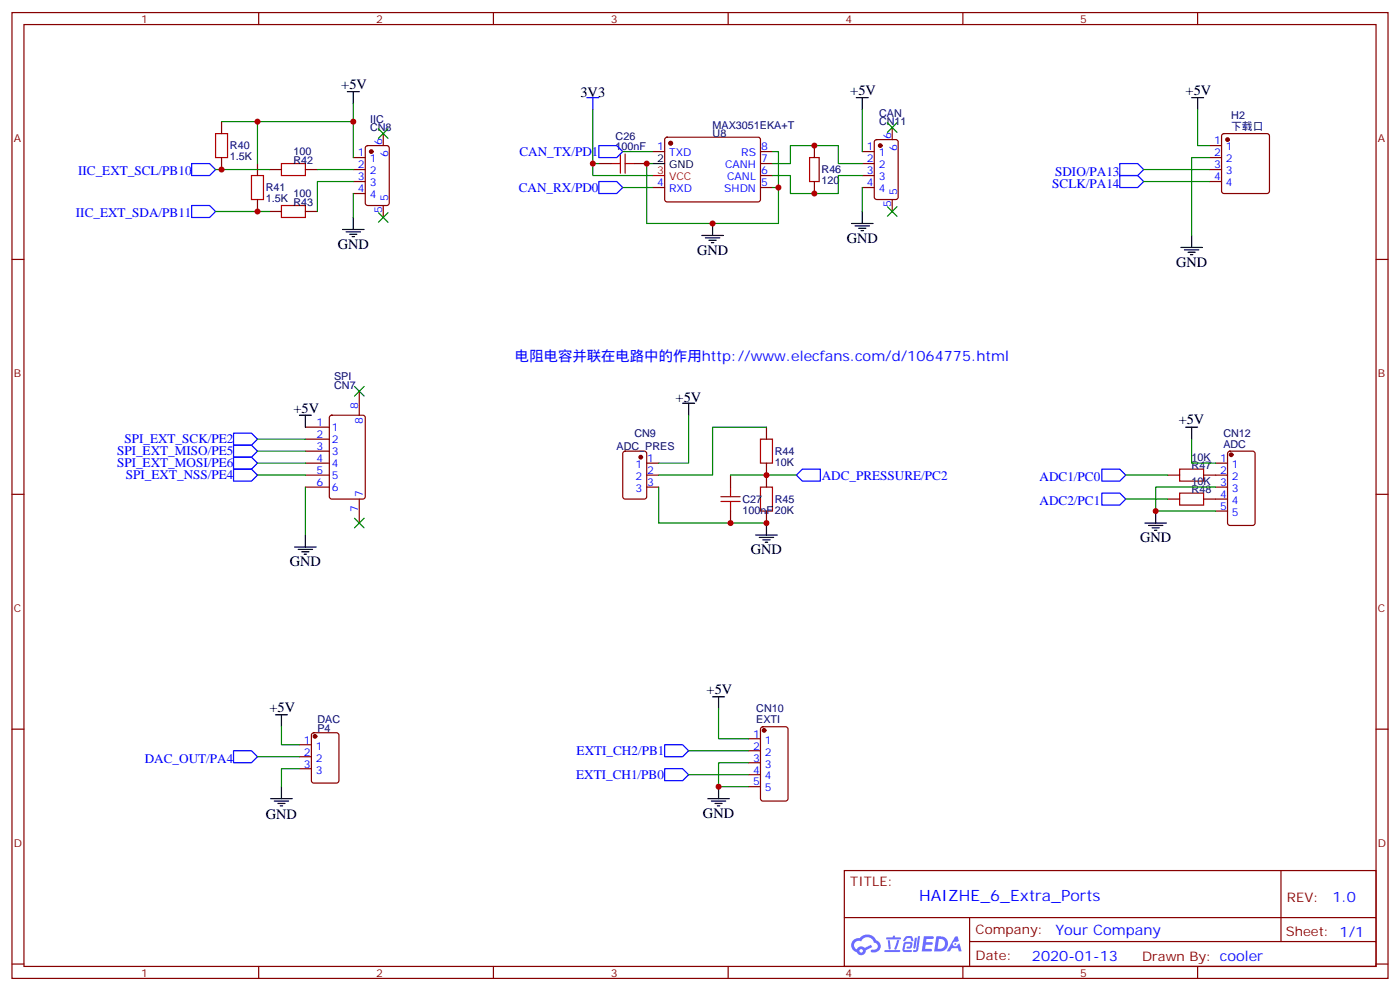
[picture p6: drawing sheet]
<svg xmlns="http://www.w3.org/2000/svg" width="412mm" height="292mm" viewBox="0 0 412 292" stroke-linecap="round" stroke-linejoin="round" font-family="sans-serif">
<g fill="none" stroke="#870000" stroke-width=".35">
<path d="M3.5 3.7h405.4v284.3h-405.4zM7.1 7.2h398.2v277.3h-398.2zM76.2 3.7v3.5M145.3 3.7v3.5M214.5 3.7v3.5M283.6 3.7v3.5M352.8 3.7v3.5M3.5 76.4h3.6M405.3 76.4h3.6M3.5 145.5h3.6M405.3 145.5h3.6M3.5 214.7h3.6"/>
<path d="M405.3 214.7h3.6M248.7 256.3h156.6v28.2h-156.6zM377.3 256.3v20.9M248.7 270.1h156.5M285.6 277.2h119.6M285.6 270.1v14.2M3.5 283.8h3.6M76.2 284.5v3.5M145.3 284.5v3.5M214.5 284.5v3.5M283.6 284.5v3.5M352.8 284.5v3.5"/>
<path d="M405.3 283.8h3.6"/>
</g>
<g fill="#5487ff">
<path d="M272.1 275.6h2.6l.3 .2-.1 .6h-2l-.1 1h1.6l.4 .4-.4 .3h-1.7l-.2 1.2 1.8 .1 .3 .3-.2 .4h-2.9z"/>
<path d="M281.4 275.7h.7l.4 1.3-.7 .3a.74 .74 0 0 0-1.1 .3 .74 .74 0 0 0 .5 1.1 .74 .74 0 0 0 .9-.7l.5-.3 .7 2.4h-.9l-.2-1h-1.9l-.5 1h-.9z"/>
<path d="M269.5 276.1h.6l-.4 2.9a.31 .31 0 0 1-.3 .3 .31 .31 0 0 1-.3-.3z"/>
<path d="M270.4 275.6h.6l-.5 4a.89 .89 0 0 1-.7 .7 .89 .89 0 0 1-.9-.3l1-.5z"/>
<path d="M266.8 275.8l.6-.2 1.2 .1 .5 1.3-.6 .1-.4-.9-1 .1a.95 .95 0 0 1-1 .8l-.1-.2z"/>
<path d="M266.4 277.5l1.8-.2a1.04 1.04 0 0 1 .6 1.1 1.04 1.04 0 0 1-.8 .9h-.7a.29 .29 0 0 1-.3-.4 .29 .29 0 0 1 .3-.2h.7l.2-.8h-1.4l-.4 1.7 1.9 .1a.29 .29 0 0 1 .3 .3 .29 .29 0 0 1-.3 .3h-2l-.4-.3 .2-2.1z"/>
<path d="M260.5 279.7h4.4a.3 .3 0 0 1 .3 .3 .3 .3 0 0 1-.3 .3h-4.3z"/>
<path d="M264.3 276.8h.6l-.5 1.6a1.02 1.02 0 0 1-.7 1.2l-.2-.3z"/>
<path d="M261.5 276.8h.6l.3 2.4-.3 .3-.3-.2z"/>
<path d="M261.1 276h1.9l.2-.5h.5l-.1 .5h1.5a.29 .29 0 0 1 .3 .3 .29 .29 0 0 1-.3 .3h-3.9z"/>
<path d="M275.8 275.6l-.6 4.5h1.4a2.27 2.27 0 0 0 2.7-2.3 2.27 2.27 0 0 0-2.7-2.2zM276.6 276.4a1.5 1.5 0 0 1 1.8 1.6 1.5 1.5 0 0 1-1.9 1.3h-.3z"/>
<path d="M251.4 276.8a2.09 2.09 0 0 0 1 3.5 1.37 1.37 0 0 0 1.5 .9 1.37 1.37 0 0 0 1.1-1.4l2-1-.5-.7-1.8 1a1.4 1.4 0 0 0-2.3 .4 1.32 1.32 0 0 1-.6-1.9 1.32 1.32 0 0 1 1.9-.4 2.02 2.02 0 0 1 2-1.3 2.02 2.02 0 0 1 1.8 1.6 1.09 1.09 0 0 1 1.1 1.4 1.09 1.09 0 0 1-1.6 .7 .41 .41 0 0 0-.5 .3 .41 .41 0 0 0 .4 .5 1.89 1.89 0 0 0 2.4-1.2 1.89 1.89 0 0 0-1.2-2.4 2.98 2.98 0 0 0-5-.6l-1 .1zM253.2 279.9a.52 .52 0 0 1 1 0 .52 .52 0 0 1-1 0z"/>
<circle cx="281.4" cy="277.9" r=".28"/>
</g>
<g fill="none" stroke="#a10000" stroke-width=".35">
<path d="M63.5 39.3h3.5v7.1h-3.5zM74.1 51.7h3.5v7h-3.5zM82.9 48.2h7.1v3.5h-7.1zM179.9 48.2h2.8M182.7 45.3v5.7M184.1 48.2h2.9M184.1 45.3v5.7M238.5 46.4h2.8v7h-2.8zM82.9 60.5h7.1v3.5h-7.1zM224 129.3h3.5v7h-3.5zM347.5 138.1h7v3.5h-7zM212.4 147.6h5.6"/>
<path d="M212.4 146.2h5.6M215.2 143.4v2.8M215.2 147.6v2.9M224 143.4h3.5v7.1h-3.5zM347.5 145.2h7v3.5h-7z"/>
</g>
<g fill="none" stroke="#870000" stroke-width=".35">
<path d="M65.3 35.8v3.5M112.9 39.3v3.6M262.8 37.6v3.5M360.1 39.5l.4-.2h12.7l.5 .2 .2 .5v16.3l-.2 .5-.5 .2h-12.7l-.5-.3-.2-.4v-16.3zM65.3 46.4v3.5M75.8 48.2v3.5M75.8 58.7v3.6M79.4 49.9h3.5M90 49.9h3.5M104.1 49.9h3.5M104.1 46.4h3.5M104.1 53.4h3.5"/>
<path d="M104.1 57h3.5M107.8 43.1l.5-.2h5.6l.7 .4 .1 16.5-.5 .6-5.9 .1-.6-.5-.1-16.4zM176.4 48.2h3.5M187 48.2h3.5M192.3 44.6h3.5M192.3 55.2h3.5M196 40.6l.5-.2h27.1l.4 .7-.1 17.9-.6 .4h-27.1l-.4-.7v-17.6zM224 44.6h3.5M224 55.2h3.5M224 51.7h3.5M224 48.2h3.5M239.9 42.9v3.5"/>
<path d="M239.9 53.4v3.6M254 44.6h3.5M254 55.2h3.5M254 51.7h3.5M254 48.2h3.5M257.8 41.3l.4-.2h5.7l.6 .4 .1 16.5-.5 .7h-5.9l-.6-.4-.1-16.5zM262.8 58.7v3.6M356.3 49.9h3.5M356.3 46.4h3.5M356.3 53.4h3.5M356.3 42.9h3.5M79.4 62.3h3.5"/>
<path d="M90 62.3h3.5M112.9 60.5v3.5M105.8 115.2v7M90 125.8h7M90 129.3h7M90 132.8h7M90 136.3h7M90 139.9h7M97.2 122.4l.5-.2h9.2l.6 .5 .1 23.5-.5 .7h-9.4l-.6-.4-.1-23.6zM183.7 133l.4-.2h5.7l.6 .5 .1 12.9-.5 .7h-5.9l-.6-.4-.1-13zM190.5 136.3h3.5M190.5 139.9h3.5"/>
<path d="M215.2 139.9v3.5M225.8 125.8v3.5M225.8 136.3v7.1M344 139.9h3.5M354.5 139.9h7.1M358.1 136.3h3.5M361.8 133l.5-.2h6.7l.7 .5v20.7l-.5 .6-6.9 .1-.6-.5-.1-20.7zM90 143.4h7M105.8 146.9v7.1M190.5 143.4h3.5M215.2 150.5v3.5M225.8 150.5v3.5"/>
<path d="M344 146.9h3.5M354.5 146.9h7.1M358.1 143.4h3.5M358.1 150.5h3.5M88.2 219.3h3.5M92 215.9l.4-.2h6.7l.7 .5v13.6l-.4 .7h-7l-.6-.4-.1-13.7zM220.5 217.5h3.5M224.2 214.2l.5-.2h6.7l.7 .4v20.7l-.4 .7h-7l-.6-.4-.1-20.7zM88.2 222.8h3.5M88.2 226.3h3.5M220.5 221h3.5M220.5 224.5h3.5"/>
<path d="M220.5 228.1h3.5M220.5 231.6h3.5"/>
</g>
<g fill="#870000" stroke="#870000" stroke-width=".35">
<circle cx="109.4" cy="44.6" r=".53"/>
<circle cx="197.6" cy="42.2" r=".53"/>
<circle cx="259.3" cy="42.9" r=".53"/>
<circle cx="92.8" cy="216.8" r=".53"/>
<circle cx="188.7" cy="134.6" r=".53"/>
<circle cx="225.1" cy="215" r=".53"/>
<circle cx="362.7" cy="133.9" r=".53"/>
<circle cx="361.6" cy="41.1" r=".53"/>
</g>
<g fill="none" stroke="#000" stroke-width=".35">
<path d="M102.3 27h3.5M104.1 27v3.5M252.2 28.8h3.6M254 28.8v3.5M351 28.8h3.5M352.8 28.8v3.5M192.3 48.2h3.5M100.9 67.6h6.3M102 68.3h4.2M103 69h2.1M103.7 69.7h.7M104.1 64v3.6"/>
<path d="M206.7 69.3h6.4M207.8 70h4.2M208.8 70.7h2.2M209.5 71.4h.8M209.9 65.8v3.5M250.8 65.8h6.4M251.9 66.5h4.2M252.9 67.2h2.2M253.6 67.9h.8M254 62.3v3.5M347.8 72.8h6.4M348.9 73.6h4.2"/>
<path d="M350 74.3h2.1M350.7 75h.7M351 69.3v3.5M201.1 118.7h3.5M202.8 118.7v3.5M88.2 122.2h3.5M90 122.2v3.6M349.2 125.8h3.6M351 125.8v3.5M90 157.5v3.5M222.6 157.5h6.4M223.7 158.2h4.2"/>
<path d="M224.7 158.9h2.1M225.4 159.6h.7M225.8 154v3.5M337.3 154h6.3M338.3 154.7h4.2M339.4 155.4h2.1M340.1 156.1h.7M340.4 150.5v3.5M86.8 161h6.3M87.8 161.7h4.3M88.9 162.5h2.1M89.6 163.2h.7"/>
<path d="M81.1 210.4h3.6M82.9 210.4v3.6M209.9 205.1h3.5M211.7 205.1v3.6M79.7 235.1h6.4M80.8 235.8h4.2M81.8 236.5h2.2M82.5 237.2h.8M82.9 231.6v3.5M208.5 235.1h6.3M209.5 235.8h4.3M210.6 236.5h2.1"/>
<path d="M211.3 237.2h.7M211.7 231.6v3.5"/>
</g>
<path d="M192.3 51.7h3.5" fill="none" stroke="#f00" stroke-width=".35"/>
<g fill="none" stroke="#00f" stroke-width=".35">
<path d="M172.9 28.8h3.5M174.6 28.8v3.5M56.4 48.2h5.3l1.8 1.7-1.8 1.8h-5.3zM176.4 53.4h5.3l1.7 1.8-1.7 1.8h-5.3zM176.4 42.9h5.3l1.7 1.7-1.7 1.8h-5.3zM329.8 48.2h5.3l1.8 1.7-1.8 1.8h-5.3zM329.8 51.7h5.3l1.8 1.7-1.8 1.8h-5.3zM56.4 60.5h5.3l1.8 1.8-1.8 1.7h-5.3zM68.8 127.5h5.3l1.7 1.8-1.7 1.8h-5.3zM68.8 138.1h5.3l1.7 1.8-1.7 1.7h-5.3zM68.8 131.1h5.3l1.7 1.7-1.7 1.8h-5.3zM68.8 134.6h5.3l1.7 1.7-1.7 1.8h-5.3z"/>
<path d="M234.6 139.9l1.8-1.8h5.3v3.5h-5.3zM324.6 138.1h5.2l1.8 1.8-1.8 1.7h-5.2zM324.6 145.2h5.2l1.8 1.7-1.8 1.8h-5.2zM195.8 219.3h5.3l1.7 1.7-1.7 1.8h-5.3zM68.8 221h5.3l1.7 1.8-1.7 1.7h-5.3zM195.8 226.3h5.3l1.7 1.8-1.7 1.7h-5.3z"/>
</g>
<g fill="none" stroke="#008700" stroke-width=".35">
<path d="M65.3 35.8h10.5M104.1 35.8h-28.3v12.4M104.1 30.5v15.9M174.6 32.3v19.4h17.7M254 32.3v12.3M352.8 32.3v10.6h3.5M63.5 49.9h15.9M93.5 49.9h10.6M104.1 53.4h-10.6v8.9M104.1 57v7M174.6 48.2h1.8M183.4 44.6h8.9"/>
<path d="M183.4 55.2h8.9M192.3 48.2h-1.8v17.6h38.8v-10.6M227.5 44.6h1.8v10.6h-1.8M227.5 48.2h5.3v-5.3h14.1v5.3h7.1M227.5 51.7h5.3v5.3h14.1v-5.3h7.1M254 55.2v7.1M336.9 49.9h19.4M336.9 53.4h19.4M356.3 46.4h-5.3v22.9M63.5 62.3h15.9M75.8 129.3h14.2M75.8 132.8h14.2"/>
<path d="M75.8 136.3h14.2M75.8 139.9h14.2M202.8 122.2v14.1h-8.8M215.2 139.9h19.4M225.8 125.8h-15.9v14.1h-15.9M331.6 139.9h12.4M351 129.3v7h7.1M90 143.4v14.1M194 143.4v10.6h31.8M331.6 146.9h12.4M358.1 143.4h-17.7v7.1h17.7M82.9 214v5.3h5.3"/>
<path d="M211.7 208.7v8.8h8.8M75.8 222.8h12.4M88.2 226.3h-5.3v5.3M202.8 221h17.7M202.8 228.1h17.7M220.5 224.5h-8.8v7.1h8.8"/>
</g>
<g fill="#c00">
<circle cx="215.2" cy="154" r=".88"/>
<circle cx="190.5" cy="48.2" r=".88"/>
<circle cx="75.8" cy="35.8" r=".88"/>
<circle cx="65.3" cy="49.9" r=".88"/>
<circle cx="75.8" cy="62.3" r=".88"/>
<circle cx="104.1" cy="35.8" r=".88"/>
<circle cx="229.3" cy="55.2" r=".88"/>
<circle cx="209.9" cy="65.8" r=".88"/>
<circle cx="239.9" cy="42.9" r=".88"/>
<circle cx="239.9" cy="57" r=".88"/>
<circle cx="174.6" cy="48.2" r=".88"/>
<circle cx="225.8" cy="139.9" r=".88"/>
<circle cx="225.8" cy="154" r=".88"/>
<circle cx="340.4" cy="150.5" r=".88"/>
<circle cx="211.7" cy="231.6" r=".88"/>
</g>
<g fill="#c00" stroke="#008700" stroke-width=".35">
<path d="M111.5 37.9l2.8 2.8zM114.3 37.9l-2.8 2.8z"/>
<path d="M111.5 62.6l2.8 2.8zM114.3 62.6l-2.8 2.8z"/>
<path d="M104.4 113.8l2.8 2.8zM107.2 113.8l-2.8 2.8z"/>
<path d="M104.4 152.6l2.8 2.8zM107.2 152.6l-2.8 2.8z"/>
<path d="M261.4 36.2l2.8 2.8zM264.2 36.2l-2.8 2.8z"/>
<path d="M261.4 60.9l2.8 2.8zM261.4 63.7l2.8-2.8z"/>
</g>
<text font-size="4.6" fill="#00f" x="270.8" y="265.3">HAIZHE_6_Extra_Ports</text>
<g font-size="4.2">
<text x="100.5" y="26.3">+5V</text>
<text x="171" y="28.5">3V3</text>
<text x="250.5" y="28">+5V</text>
<text x="349.2" y="28">+5V</text>
<text x="249.4" y="71.4">GND</text>
<text x="99.5" y="73.2">GND</text>
<text x="205.3" y="75">GND</text>
<text x="346.4" y="78.5">GND</text>
<text x="199" y="118.4">+5V</text>
<text x="86.4" y="121.5">+5V</text>
<text x="347.2" y="124.7">+5V</text>
<text x="335.8" y="159.6">GND</text>
<text x="85.4" y="166.7">GND</text>
<text x="221.2" y="163.2">GND</text>
<text x="79.4" y="209.7">+5V</text>
<text x="208.1" y="204.4">+5V</text>
<text x="78.3" y="241.2">GND</text>
<text x="207.1" y="240.8">GND</text>
</g>
<g font-size="4.2" fill="#00f">
<text x="151.7" y="106.4">电阻电容并联在电路中的作用http://www.elecfans.com/d/1064775.html</text>
<text x="392.5" y="265.6">1.0</text>
<text x="310.9" y="275.1">Your Company</text>
<text x="304" y="282.9">2020-01-13</text>
</g>
<g font-size="3.9" fill="#00f">
<text x="153" y="45.9">CAN_TX/PD1</text>
<text x="23" y="51.5">IIC_EXT_SCL/PB10</text>
<text x="310.8" y="51.7">SDIO/PA13</text>
<text x="152.8" y="56.5">CAN_RX/PD0</text>
<text x="310" y="55.2">SCLK/PA14</text>
<text x="22.4" y="63.8">IIC_EXT_SDA/PB11</text>
<text x="36.6" y="130.5">SPI_EXT_SCK/PE2</text>
<text x="34.5" y="134.1">SPI_EXT_MISO/PE5</text>
<text x="34.5" y="137.6">SPI_EXT_MOSI/PE6</text>
<text x="37.1" y="141.1">SPI_EXT_NSS/PE4</text>
<text x="242.1" y="141.3">ADC_PRESSURE/PC2</text>
<text x="306.2" y="141.6">ADC1/PC0</text>
<text x="306.2" y="148.7">ADC2/PC1</text>
<text x="42.7" y="224.5">DAC_OUT/PA4</text>
<text x="169.9" y="222.3">EXTI_CH2/PB1</text>
<text x="169.7" y="229.4">EXTI_CH1/PB0</text>
</g>
<g font-size="3.9" fill="#800">
<text x="250.5" y="260.9">TITLE:</text>
<text x="379.1" y="265.6">REV:</text>
<text x="287.4" y="275.1">Company:</text>
<text x="378.7" y="275.7">Sheet: 1/1</text>
<text x="287.4" y="282.8">Date:</text>
<text x="336.4" y="282.8">Drawn By: cooler</text>
</g>
<g font-size="3.2" fill="#800">
<text x="41.6" y="6.7">1</text>
<text x="110.8" y="6.7">2</text>
<text x="179.9" y="6.7">3</text>
<text x="249.1" y="6.7">4</text>
<text x="318.2" y="6.7">5</text>
<text x="4.1" y="41.8">A</text>
<text x="405.9" y="41.8">A</text>
<text x="4.1" y="110.9">B</text>
<text x="405.9" y="110.9">B</text>
<text x="4.1" y="180.1">C</text>
<text x="405.9" y="180.1">C</text>
<text x="4.1" y="249.2">D</text>
<text x="405.9" y="249.2">D</text>
<text x="41.6" y="287.5">1</text>
<text x="110.8" y="287.5">2</text>
<text x="179.9" y="287.5">3</text>
<text x="249.1" y="287.5">4</text>
<text x="318.2" y="287.5">5</text>
</g>
<g font-size="3.2" fill="#000080">
<text x="258.9" y="34.4">CAN</text>
<text x="362.7" y="34.9">H2</text>
<text x="109" y="36.2">IIC</text>
<text x="109" y="38.6">CN8</text>
<text x="181.3" y="41.1">C26</text>
<text x="209.9" y="37.9">MAX3051EKA+T</text>
<text x="209.9" y="40.4">U8</text>
<text x="258.9" y="36.9">CN11</text>
<text x="362.7" y="38.2">下载口</text>
<text x="67.7" y="47.2">1.5K</text>
<text x="67.7" y="44">R40</text>
<text x="86.4" y="45.7">100</text>
<text x="181.3" y="44.3">100nF</text>
<text x="86.4" y="48.2">R42</text>
<text x="242" y="51.1">R46</text>
<text x="78.3" y="59.5">1.5K</text>
<text x="78.3" y="56.3">R41</text>
<text x="86.4" y="58">100</text>
<text x="242" y="54.2">120</text>
<text x="86.4" y="60.5">R43</text>
<text x="98.4" y="112">SPI</text>
<text x="98.4" y="114.5">CN7</text>
<text x="186.9" y="128.6">CN9</text>
<text x="360.4" y="131.8">ADC</text>
<text x="360.4" y="128.6">CN12</text>
<text x="181.6" y="132.5">ADC_PRES</text>
<text x="228.2" y="137.1">10K</text>
<text x="228.2" y="133.9">R44</text>
<text x="351" y="135.6">10K</text>
<text x="351" y="138.1">R47</text>
<text x="351" y="142.7">10K</text>
<text x="218.7" y="148.1">C27</text>
<text x="228.2" y="148.1">R45</text>
<text x="351" y="145.2">R48</text>
<text x="218.7" y="151.2">100nF20K</text>
<text x="222.8" y="209.7">CN10</text>
<text x="93.5" y="212.9">DAC</text>
<text x="93.5" y="215.4">P4</text>
<text x="222.8" y="212.9">EXTI</text>
</g>
<g font-size="3.2" fill="#00f">
<text x="262.5" y="40.9" transform="rotate(-90 262.5 40.9)">6</text>
<text x="105.4" y="46">1</text>
<text x="108.9" y="47.8">1</text>
<text x="112.5" y="42.7" transform="rotate(-90 112.5 42.7)">6</text>
<text x="114.3" y="46.2" transform="rotate(-90 114.3 46.2)">6</text>
<text x="193.6" y="44.3">1</text>
<text x="197.1" y="46">TXD</text>
<text x="218.3" y="46">RS</text>
<text x="224.2" y="47.8">7</text>
<text x="224.2" y="44.3">8</text>
<text x="255.3" y="44.3">1</text>
<text x="255.3" y="47.8">2</text>
<text x="258.8" y="46">1</text>
<text x="264.2" y="44.4" transform="rotate(-90 264.2 44.4)">6</text>
<text x="357.6" y="42.5">1</text>
<text x="357.6" y="46">2</text>
<text x="361.1" y="44.3">1</text>
<text x="361.1" y="47.8">2</text>
<text x="105.4" y="49.6">2</text>
<text x="105.4" y="53.1">3</text>
<text x="108.9" y="51.3">2</text>
<text x="213.6" y="49.6">CANH</text>
<text x="214.2" y="53.1">CANL</text>
<text x="224.2" y="51.3">6</text>
<text x="255.3" y="51.3">3</text>
<text x="258.8" y="49.6">2</text>
<text x="258.8" y="53.1">3</text>
<text x="357.6" y="49.6">3</text>
<text x="357.6" y="53.1">4</text>
<text x="361.1" y="51.3">3</text>
<text x="105.4" y="56.6">4</text>
<text x="108.9" y="54.9">3</text>
<text x="108.9" y="58.4">4</text>
<text x="114.3" y="59.2" transform="rotate(-90 114.3 59.2)">5</text>
<text x="193.6" y="54.9">4</text>
<text x="197.1" y="56.6">RXD</text>
<text x="213.3" y="56.6">SHDN</text>
<text x="224.2" y="54.9">5</text>
<text x="255.3" y="54.9">4</text>
<text x="258.8" y="56.6">4</text>
<text x="264.2" y="57.4" transform="rotate(-90 264.2 57.4)">5</text>
<text x="361.1" y="54.9">4</text>
<text x="112.5" y="62.7" transform="rotate(-90 112.5 62.7)">5</text>
<text x="262.5" y="60.9" transform="rotate(-90 262.5 60.9)">5</text>
<text x="93.2" y="125.4">1</text>
<text x="105.5" y="120.5" transform="rotate(-90 105.5 120.5)">8</text>
<text x="106.9" y="125" transform="rotate(-90 106.9 125)">8</text>
<text x="93.2" y="128.9">2</text>
<text x="97.7" y="126.8">1</text>
<text x="97.7" y="130.4">2</text>
<text x="93.2" y="132.5">3</text>
<text x="93.2" y="136">4</text>
<text x="97.7" y="133.9">3</text>
<text x="97.7" y="137.4">4</text>
<text x="187.2" y="137.8">1</text>
<text x="190.7" y="136">1</text>
<text x="359.4" y="136">1</text>
<text x="362.9" y="137.8">1</text>
<text x="93.2" y="139.5">5</text>
<text x="93.2" y="143.1">6</text>
<text x="97.7" y="140.9">5</text>
<text x="187.2" y="141.3">2</text>
<text x="190.7" y="139.5">2</text>
<text x="190.7" y="143.1">3</text>
<text x="359.4" y="139.5">2</text>
<text x="359.4" y="143.1">3</text>
<text x="362.9" y="141.3">2</text>
<text x="97.7" y="144.5">6</text>
<text x="106.9" y="146.2" transform="rotate(-90 106.9 146.2)">7</text>
<text x="187.2" y="144.8">3</text>
<text x="359.4" y="146.6">4</text>
<text x="362.9" y="144.8">3</text>
<text x="362.9" y="148.3">4</text>
<text x="105.5" y="150.7" transform="rotate(-90 105.5 150.7)">7</text>
<text x="359.4" y="150.1">5</text>
<text x="362.9" y="151.9">5</text>
<text x="89.5" y="218.9">1</text>
<text x="93" y="220.7">1</text>
<text x="221.8" y="217.1">1</text>
<text x="221.8" y="220.7">2</text>
<text x="225.3" y="218.9">1</text>
<text x="89.5" y="222.4">2</text>
<text x="89.5" y="226">3</text>
<text x="93" y="224.2">2</text>
<text x="93" y="227.7">3</text>
<text x="221.8" y="224.2">3</text>
<text x="221.8" y="227.7">4</text>
<text x="225.3" y="222.4">2</text>
<text x="225.3" y="226">3</text>
<text x="221.8" y="231.2">5</text>
<text x="225.3" y="229.5">4</text>
<text x="225.3" y="233">5</text>
</g>
<g font-size="3.2">
<text x="193.6" y="47.8">2</text>
<text x="197.1" y="49.6">GND</text>
</g>
<g font-size="3.2" fill="#f00">
<text x="193.6" y="51.3">3</text>
<text x="197.1" y="53.1">VCC</text>
</g>
</svg>
